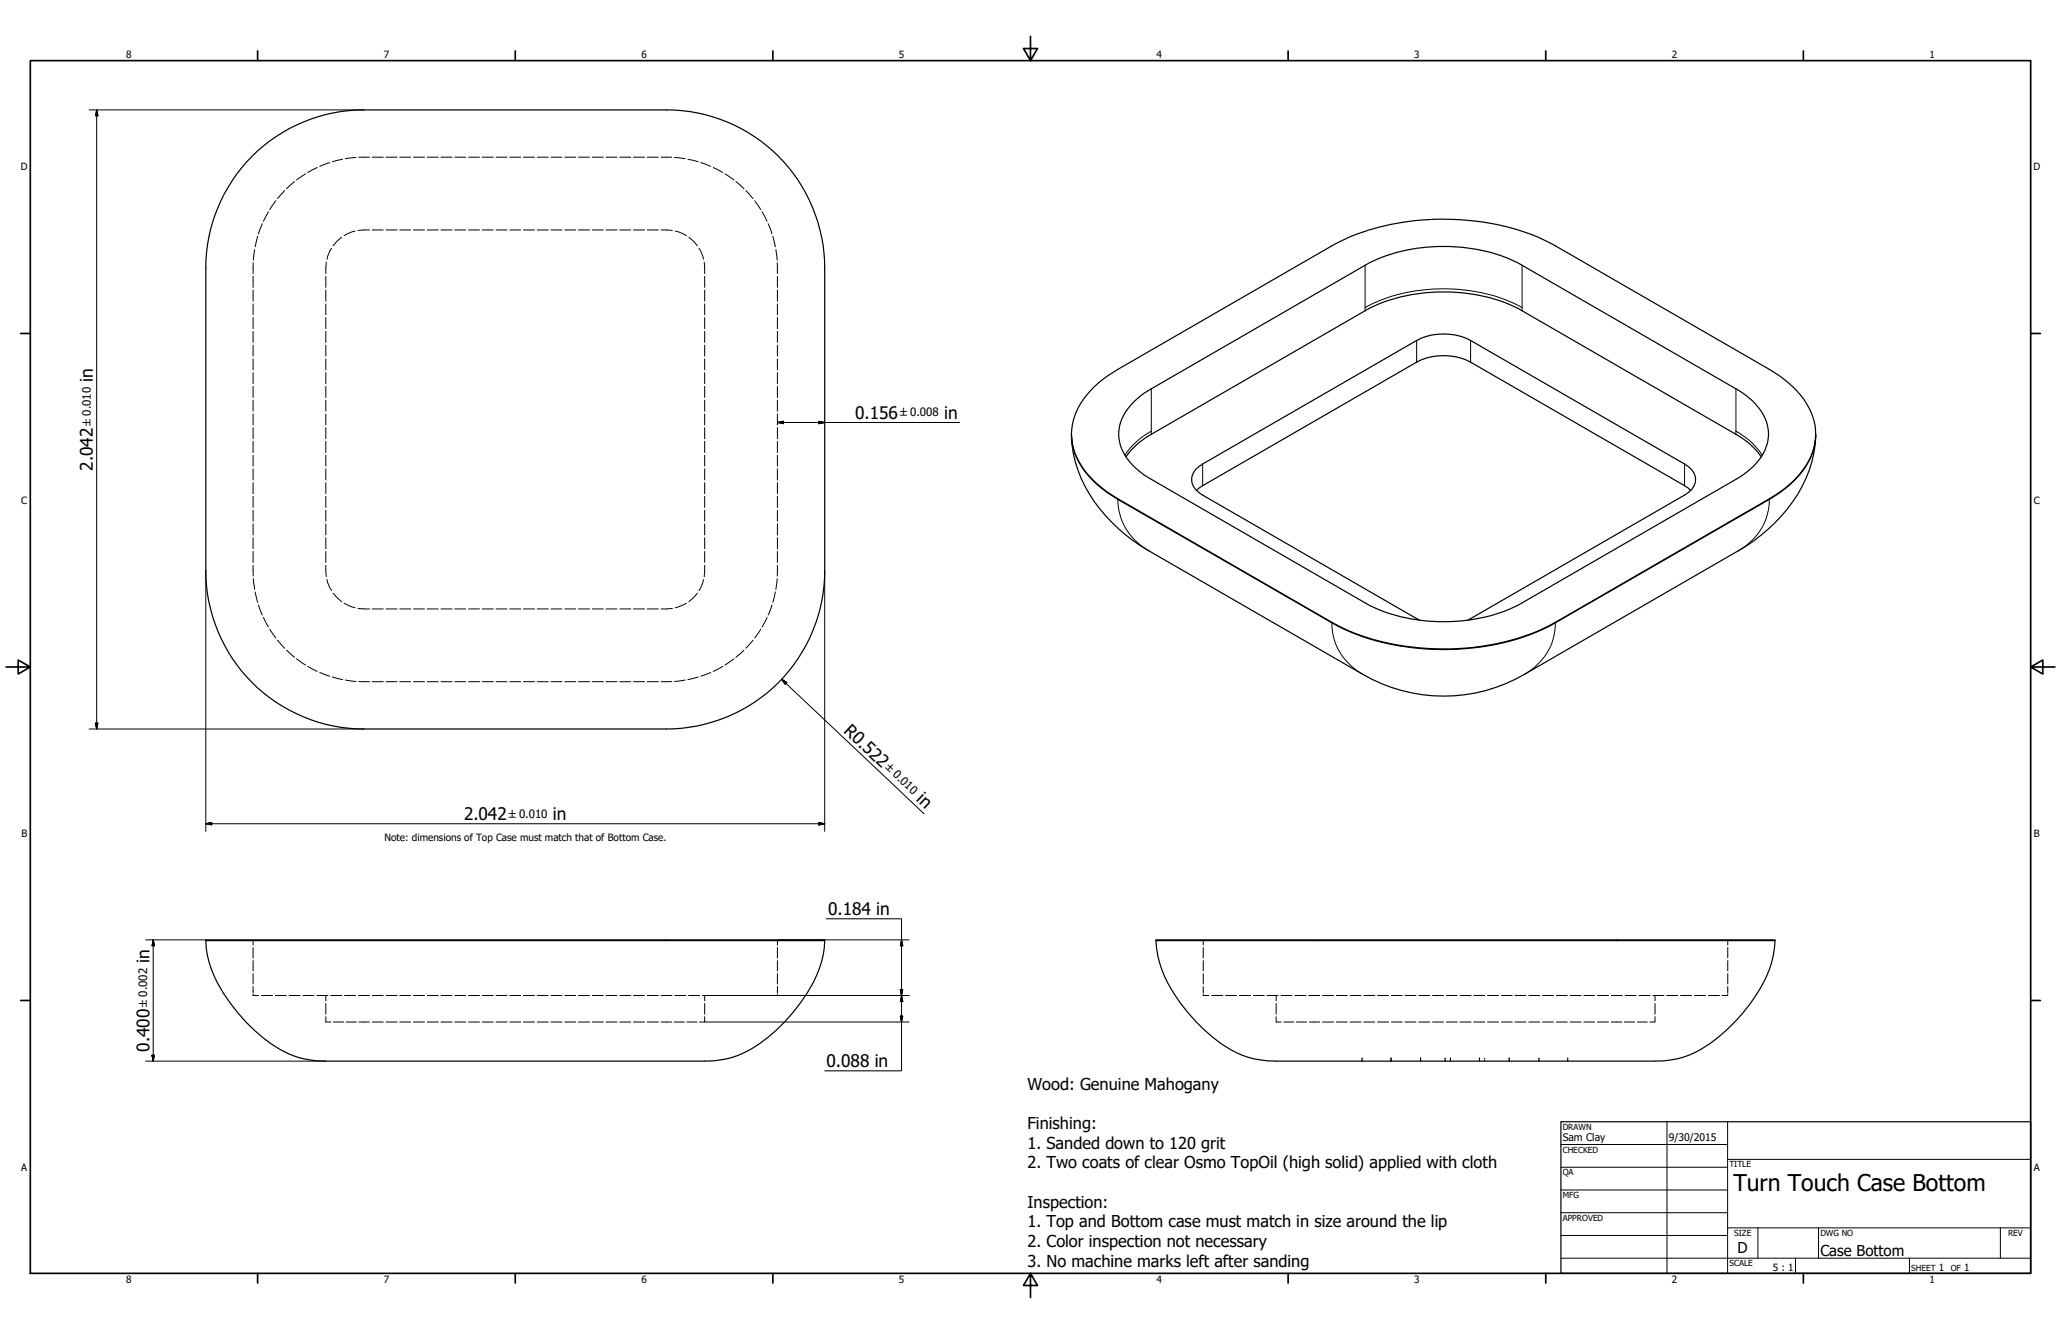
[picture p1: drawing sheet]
<svg xmlns="http://www.w3.org/2000/svg" width="864mm" height="559mm" viewBox="0 0 864 559" stroke-linecap="round" stroke-linejoin="round" font-family="sans-serif">
<!-- layer: Hidden (ANSI) -->
<g fill="none" stroke="#000" stroke-width=".42">
<path d="M119.3 79.8l-3 3.4M123.4 76.1l-3.3 3M128 72.8l-3.7 2.6M132.9 70.2l-3.9 2.1M138.2 68.1l-4.2 1.6M143.6 66.7l-4.3 1.1M149.2 66l-4.5 .5M150.3 65.8h4.5M156 65.8h4.6M161.7 65.8h4.7M167.5 65.8h4.6M173.3 65.8h4.6"/>
<path d="M179 65.8h4.6M184.8 65.8h4.6M190.6 65.8h4.5M196.3 65.8h4.6M202.1 65.8h4.6M207.8 65.8h4.7M213.6 65.8h4.6M219.3 65.8h4.7M225.1 65.8h4.6M230.9 65.8h4.6M236.7 65.8h4.5M242.4 65.8h4.6"/>
<path d="M248.2 65.8h4.6M253.9 65.8h4.6M259.7 65.8h4.6M265.4 65.8h4.7M271.2 65.8h4.6M277 65.8h4.5M282.6 66l4.5 .5M288.2 66.7l4.3 1.1M293.6 68.1l4.2 1.6M298.9 70.2l3.9 2.1M303.8 72.8l3.7 2.6M308.4 76.1l3.3 3"/>
<path d="M312.5 79.8l3 3.4M107.9 99l-1 4.4M109.9 93.7l-1.6 4.3M112.5 88.8l-2.1 3.9M115.6 84.1l-2.6 3.7M143.1 99.4l-3.5 3.5M148.8 96.8l-1.2 .3-3.4 1.6M154.8 96.3l-4.7 .2M156 96.3h4.6M161.7 96.3h4.7M167.5 96.3h4.6M173.3 96.3h4.6"/>
<path d="M179 96.3h4.6M184.8 96.3h4.6M190.6 96.3h4.5M196.3 96.3h4.6M202.1 96.3h4.6M207.8 96.3h4.7M213.6 96.3h4.6M219.3 96.3h4.7M225.1 96.3h4.6M230.9 96.3h4.6M236.7 96.3h4.5M242.4 96.3h4.6"/>
<path d="M248.2 96.3h4.6M253.9 96.3h4.6M259.7 96.3h4.6M265.4 96.3h4.7M271.2 96.3h4.6M277 96.3l4.7 .2M283 96.8l1.2 .3 3.4 1.6M288.7 99.4l3.5 3.5M316.2 84.1l2.6 3.7M319.3 88.8l2.1 3.9M321.9 93.7l1.6 4.3M323.8 99l1.1 4.4"/>
<path d="M106 115.8v4.6M106.1 110l-.1 4.6M106.7 104.5l-.5 4.5M136.5 115.8v4.6M136.7 109.8l-.2 4.8M138.9 104l-.7 1-1.2 3.6M292.9 104l.7 1 1.2 3.6M295.1 109.8l.2 4.8M295.3 115.8v4.6M325.1 104.5l.5 4.5M325.7 110l.1 4.6M325.8 115.8v4.6"/>
<path d="M106 121.5v4.7M106 127.3v4.6M106 133v4.7M106 138.8v4.6M136.5 121.5v4.7M136.5 127.3v4.6M136.5 133v4.7M136.5 138.8v4.6M295.3 121.5v4.7M295.3 127.3v4.6M295.3 133v4.7M295.3 138.8v4.6"/>
<path d="M325.8 121.5v4.7M325.8 127.3v4.6M325.8 133v4.7M325.8 138.8v4.6M106 144.6v4.6M106 150.4v4.5M106 156.1v4.6M136.5 144.6v4.6M136.5 150.4v4.5M136.5 156.1v4.6M295.3 144.6v4.6M295.3 150.4v4.5"/>
<path d="M295.3 156.1v4.6M325.8 144.6v4.6M325.8 150.4v4.5M325.8 156.1v4.6M106 161.9v4.6M106 167.6v4.6M106 173.4v4.6M106 179.1v4.7M136.5 161.9v4.6M136.5 167.6v4.6M136.5 173.4v4.6M136.5 179.1v4.7"/>
<path d="M295.3 161.9v4.6M295.3 167.6v4.6M295.3 173.4v4.6M295.3 179.1v4.7M325.8 161.9v4.6M325.8 167.6v4.6M325.8 173.4v4.6M325.8 179.1v4.7M106 184.9v4.6M106 190.7v4.6M106 196.4v4.6M136.5 184.9v4.6"/>
<path d="M136.5 190.7v4.6M136.5 196.4v4.6M295.3 184.9v4.6M295.3 190.7v4.6M295.3 196.4v4.6M325.8 184.9v4.6M325.8 190.7v4.6M325.8 196.4v4.6M106 202.2v4.6M106 208v4.5M106 213.7v4.6M106 219.5v4.6"/>
<path d="M136.5 202.2v4.6M136.5 208v4.5M136.5 213.7v4.6M136.5 219.5v4.6M295.3 202.2v4.6M295.3 208v4.5M295.3 213.7v4.6M295.3 219.5v4.6M325.8 202.2v4.6M325.8 208v4.5M325.8 213.7v4.6M325.8 219.5v4.6"/>
<path d="M106 225.2v4.7M106 231v4.6M106 236.8l.1 4.5M136.5 236.8l.2 4.8M136.5 225.2v4.7M136.5 231v4.6M295.3 236.8l-.2 4.8M295.3 225.2v4.7M295.3 231v4.6M325.8 225.2v4.7M325.8 231v4.6M325.8 236.8l-.1 4.5"/>
<path d="M106.2 242.4l.5 4.5M106.9 248l1 4.3M108.3 253.4l1.6 4.2M110.4 258.6l2.1 4M137 242.8l.3 1.2 1.6 3.4M139.6 248.5l3.5 3.5M144.2 252.7l4.6 1.9M150.1 254.9l4.7 .2M156 255.1h4.6M161.7 255.1h4.7M167.5 255.1h4.6M173.3 255.1h4.6"/>
<path d="M179 255.1h4.6M184.8 255.1h4.6M190.6 255.1h4.5M196.3 255.1h4.6M202.1 255.1h4.6M207.8 255.1h4.7M213.6 255.1h4.6M219.3 255.1h4.7M225.1 255.1h4.6M230.9 255.1h4.6M236.7 255.1h4.5M242.4 255.1h4.6"/>
<path d="M248.2 255.1h4.6M253.9 255.1h4.6M259.7 255.1h4.6M265.4 255.1h4.7M271.2 255.1h4.6M281.7 254.9l-4.7 .2M287.6 252.7l-4.6 1.9M292.2 248.5l-3.5 3.5M294.8 242.8l-.3 1.2-1.6 3.4M321.4 258.6l-2.1 4M323.5 253.4l-1.6 4.2M324.9 248l-1.1 4.3"/>
<path d="M325.6 242.4l-.5 4.5M113 263.6l2.6 3.7M116.3 268.2l3 3.3M120.1 272.4l3.3 2.9M124.3 276l3.7 2.6M129 279.1l3.9 2.1M302.8 279.1l-3.9 2.1M307.5 276l-3.7 2.6M311.7 272.4l-3.3 2.9M315.5 268.2l-3 3.3M318.8 263.6l-2.6 3.7M134 281.7l4.2 1.6"/>
<path d="M139.3 283.6l4.3 1.1M144.7 284.9l4.5 .5M150.3 285.5l4.5 .1M156 285.6h4.6M161.7 285.6h4.7M167.5 285.6h4.6M173.3 285.6h4.6M179 285.6h4.6M184.8 285.6h4.6M190.6 285.6h4.5M196.3 285.6h4.6M202.1 285.6h4.6"/>
<path d="M207.8 285.6h4.7M213.6 285.6h4.6M219.3 285.6h4.7M225.1 285.6h4.6M230.9 285.6h4.6M236.7 285.6h4.5M242.4 285.6h4.6M248.2 285.6h4.6M253.9 285.6h4.6M259.7 285.6h4.6M265.4 285.6h4.7M271.2 285.6h4.6"/>
<path d="M281.5 285.5l-4.5 .1M287.1 284.9l-4.5 .5M292.5 283.6l-4.3 1.1M297.8 281.7l-4.2 1.6M106 393.7v2.2M106 396.9v4.4M325.8 393.7v2.2M325.8 396.9v4.4M504.2 393.7v2.2M504.2 396.9v4.4M724 393.7v2.2M724 396.9v4.4"/>
<path d="M106 416.5v.5h2.3M106 402.4v4.3M106 407.9v4.3M106 413.3v2.7M109.5 417h4.7M115.3 417h4.7M121.2 417h4.6M126.9 417h4.7M132.8 417h4.6M136.5 417v2.2M138.6 417h4.7M144.4 417h4.6"/>
<path d="M150.2 417h4.6M156 417h4.6M161.7 417h4.7M167.5 417h4.6M173.3 417h4.6M179 417h4.6M184.8 417h4.6M190.6 417h4.5M196.3 417h4.6M202.1 417h4.6M207.8 417h4.7M213.6 417h4.6"/>
<path d="M219.3 417h4.7M225.1 417h4.6M230.9 417h4.6M236.7 417h4.5M242.4 417h4.6M248.2 417h4.6M253.9 417h4.6M259.7 417h4.6M265.4 417h4.7M271.2 417h4.6M277 417h4.6M282.8 417h4.6"/>
<path d="M288.5 417h4.7M294.4 417h4.6M295.3 417v2.2M300.2 417h4.7M306 417h4.6M311.8 417h4.7M317.6 417h4.7M325.8 416.5v.5h-2.3M325.8 402.4v4.3M325.8 407.9v4.3M325.8 413.3v2.7M504.2 416.5v.5h2.3"/>
<path d="M504.2 402.4v4.3M504.2 407.9v4.3M504.2 413.3v2.7M507.7 417h4.7M513.5 417h4.7M519.3 417h4.7M525.1 417h4.7M530.9 417h4.7M534.7 417v2.2M536.8 417h4.6M542.5 417h4.7M548.4 417h4.6"/>
<path d="M554.2 417h4.6M559.9 417h4.6M565.7 417h4.6M571.4 417h4.7M577.2 417h4.7M583 417h4.6M588.7 417h4.6M594.5 417h4.6M600.3 417h4.5M606 417h4.6M611.8 417h4.6M617.5 417h4.7"/>
<path d="M623.3 417h4.6M629.1 417h4.6M634.8 417h4.6M640.6 417h4.6M646.4 417h4.5M652.1 417h4.6M657.9 417h4.6M663.6 417h4.6M669.4 417h4.6M675.1 417h4.7M681 417h4.6M686.8 417h4.6"/>
<path d="M692.6 417h4.6M693.5 417v2.2M698.4 417h4.6M704.2 417h4.7M710 417h4.6M715.8 417h4.7M724 416.5v.5h-2.4M724 402.4v4.3M724 407.9v4.3M724 413.3v2.7M136.5 420.4v4.4M136.5 425.9v2.2h2.2"/>
<path d="M139.7 428.1h4.3M145 428.1h4.4M150.4 428.1h4.4M156 428.1h4.6M161.7 428.1h4.7M167.5 428.1h4.6M173.3 428.1h4.6M179 428.1h4.6M184.8 428.1h4.6M190.6 428.1h4.5M196.3 428.1h4.6M202.1 428.1h4.6"/>
<path d="M207.8 428.1h4.7M213.6 428.1h4.6M219.3 428.1h4.7M225.1 428.1h4.6M230.9 428.1h4.6M236.7 428.1h4.5M242.4 428.1h4.6M248.2 428.1h4.6M253.9 428.1h4.6M259.7 428.1h4.6M265.4 428.1h4.7M271.2 428.1h4.6"/>
<path d="M277 428.1h4.4M282.4 428.1h4.4M287.8 428.1h4.3M295.3 425.9v2.2h-2.2M295.3 420.4v4.4M534.7 425.9v2.2h2.1M534.7 420.4v4.4M537.9 428.1h4.3M543.2 428.1h4.3M548.6 428.1h4.4M554.2 428.1h4.6M559.9 428.1h4.6"/>
<path d="M565.7 428.1h4.6M571.4 428.1h4.7M577.2 428.1h4.7M583 428.1h4.6M588.7 428.1h4.6M594.5 428.1h4.6M600.3 428.1h4.5M606 428.1h4.6M611.8 428.1h4.6M617.5 428.1h4.7M623.3 428.1h4.6M629.1 428.1h4.6"/>
<path d="M634.8 428.1h4.6M640.6 428.1h4.6M646.4 428.1h4.5M652.1 428.1h4.6M657.9 428.1h4.6M663.6 428.1h4.6M669.4 428.1h4.6M675.1 428.1h4.5M680.7 428.1h4.2M686 428.1h4.2M693.5 425.9v2.2h-2.2M693.5 420.4v4.4"/>
<path d="M570.7 443.2v.5M570.7 444.1v.4M582.9 443.2v.5M582.9 444.1v.4M595.2 443.2v.5M595.2 444.1v.4M605.5 443.2v.5M605.5 444.1v.4M607.8 443.2v.5M607.8 444.1v.4M619.9 443.2v.5M619.9 444.1v.4"/>
<path d="M620 443.2v.5M620 444.1v.4M622.1 443.2v.5M622.1 444.1v.4M632.4 443.2v.5M632.4 444.1v.4M644.8 443.2v.5M644.8 444.1v.4M656.9 443.2v.5M656.9 444.1v.4"/>
</g>
<!-- layer: Visible (ANSI) -->
<path d="M105.6 65.5a66.7 66.7 0 0 1 46.9-19.5h126.8a66.2 66.2 0 0 1 66.3 66.3v126.8a66.2 66.2 0 0 1-66.3 66.3h-126.8a66.3 66.3 0 0 1-66.3-66.3v-126.8a67 67 0 0 1 19.4-46.8zM448.9 182.1a29.1 29.1 0 0 0 11.2 21.2l3.9 3.1 4.4 2.8 89.6 51.7a100.5 100.5 0 0 0 59.8 10.4 87.1 87.1 0 0 0 34-10.4l89.6-51.7a38 38 0 0 0 18.7-21.5l.7-5.6M482.4 200.8l89.6 51.7a72.6 72.6 0 0 0 48.5 6.3 57.5 57.5 0 0 0 17.3-6.3M86.2 394a47.6 47.6 0 0 0 10.6 26.7 63.4 63.4 0 0 0 25.9 21.5l6.1 1.6 4 .6 3.7 .1h158.8a38.6 38.6 0 0 0 26.6-10.1 65.3 65.3 0 0 0 23-34l.7-6.4M86.2 393.7h259.4v.3h-259.4zM484.4 394a47.6 47.6 0 0 0 10.6 26.7 64.5 64.5 0 0 0 25.8 21.5l6.2 1.6 4 .6 3.7 .1h158.8a38.4 38.4 0 0 0 26.6-10.1 69.5 69.5 0 0 0 22.2-31l1.2-6.1 .3-3.3M484.4 394v-.3h259.4v.3M484.4 394h259.4" fill="none" stroke="#000" stroke-width=".51"/>
<!-- layer: Visible Narrow (ANSI) -->
<g fill="none" stroke="#000" stroke-width=".42">
<path d="M572 111.1v19.1M637.8 111.1v19.1M572 128.8a72.7 72.7 0 0 1 48.6-6.2 61.3 61.3 0 0 1 17.2 6.2M593.6 142.6v9.1M616.2 142.6v9.1M482.4 162.9v19M727.4 162.9v19M482.4 180.6a31.4 31.4 0 0 0-11 10.1M503.9 194.4v9.1M705.9 194.4v9.1M727.4 180.6a30.5 30.5 0 0 1 11 10.1M468.4 208.9a24.5 24.5 0 0 0 12.9 21.8"/>
<path d="M741.4 208.9a24.5 24.5 0 0 1-12.9 21.8M558 260.7a24.5 24.5 0 0 0 13 21.7M651.8 260.7a24.5 24.5 0 0 1-13 21.7"/>
</g>
<path d="M458.4 162.1l5.6-4.6 4.4-2.8 89.6-51.7a99.4 99.4 0 0 1 56.6-10.7 91.3 91.3 0 0 1 37.2 10.7l89.6 51.7a38 38 0 0 1 18.7 21.5 24.3 24.3 0 0 1-5.7 22l-3 3.3-3.6 3.2-6.4 4.2-89.6 51.8a99.5 99.5 0 0 1-56.7 10.7 91.4 91.4 0 0 1-37.1-10.7l-89.6-51.8a38 38 0 0 1-18.7-21.4 24.9 24.9 0 0 1 7.1-23.7zM448.9 182.6a55.4 55.4 0 0 0 20 39.1 70.8 70.8 0 0 0 12.4 9l89.7 51.7a67.4 67.4 0 0 0 67.8 0l89.6-51.7a66.6 66.6 0 0 0 29.7-33.7 50.4 50.4 0 0 0 2.8-14.4M448.9 181.8v.3M471.8 191.3a31.4 31.4 0 0 1 10.6-9.4l89.6-51.7a72.7 72.7 0 0 1 48.6-6.3 56.4 56.4 0 0 1 17.2 6.3l89.6 51.7a31.4 31.4 0 0 1 10.6 9.4M760.9 181.8v.3M482.4 200.8a24.6 24.6 0 0 1-13.4-16.3 18.8 18.8 0 0 1 7.6-17.6l2.7-2.1 3.1-1.9 89.6-51.8a71.7 71.7 0 0 1 48.6-6.3 56.4 56.4 0 0 1 17.2 6.3l89.6 51.8a25 25 0 0 1 13.4 16.3 18.8 18.8 0 0 1-7.6 17.5l-5.8 4.1-89.6 51.7M501.3 205.4l2.6-1.9 89.7-51.8a24.8 24.8 0 0 1 22.6 0l89.7 51.8 2.6 1.9M594.7 259.8l-90.8-52.4a7 7 0 0 1-3.8-9.3l.9-1.4 2.9-2.3 89.7-51.8a24.8 24.8 0 0 1 22.6 0l89.7 51.8a7 7 0 0 1 3.8 9.3l-.9 1.4-2.9 2.3-90.8 52.4" fill="none" stroke="#000" stroke-width=".51"/>
<!-- layer: Border (ANSI) -->
<g fill="none" stroke="#000" stroke-width=".7">
<path d="M431.8 15.2v10.2l-2.9-5.1h5.8l-2.9 5.1M12.7 25.4h838.2v508h-838.2zM107.9 21.3v4.1M215.9 21.3v4.1M323.8 21.3v4.1M539.8 21.3v4.1M647.7 21.3v4.1M755.6 21.3v4.1M8.6 139.7h4.1M850.9 139.7h4.1M2.5 279.4h10.2l-5.1-2.9v5.8l5.1-2.9M850.9 279.4l5.1 2.9v-5.8l-5.1 2.9h10.2"/>
<path d="M8.6 419.1h4.1M850.9 419.1h4.1M107.9 533.4v4.1M215.9 533.4v4.1M323.8 533.4v4.1M431.8 533.4l2.9 5.1h-5.8l2.9-5.1v10.2M539.8 533.4v4.1M647.7 533.4v4.1M755.6 533.4v4.1"/>
</g>
<!-- layer: Title (ANSI) -->
<g fill="none" stroke="#000" stroke-width=".42">
<path d="M654 479.4h69.9M698.5 469.9v63.5M723.9 469.9v63.5M654 488.9h69.9M654 498.5h69.9M723.9 485.6h127M654 508h69.9M654 517.5h69.9M723.9 514.3h127M736.6 514.3v12.7M762 514.3v12.7M838.2 514.3v12.7"/>
<path d="M654 527h196.9M752.3 527v6.4M800.1 527v6.4"/>
</g>
<path d="M654 469.9h196.9v63.5h-196.9z" fill="none" stroke="#000" stroke-width=".51"/>
<!-- layer: Dimension (ISO) -->
<g fill="none" stroke="#000" stroke-width=".42">
<path d="M37.3 46h115.2M40.5 46l.5 2.5h-1zM40.5 46v259.4M325.8 177l2.5-.5v1zM325.8 177h76.3M343.1 176.5l2.5 .5-2.5 .5zM86.2 239.1v109.1M345.6 239.1v109.1M327.5 284.5l2.2 1.4-.7 .7zM327.5 284.5l59.7 56.4M37.3 305.4h115.2M40 302.9h1l-.5 2.5z"/>
<path d="M86.2 345.1l2.5-.5v1zM86.2 345.1h259.4M343.1 344.6l2.5 .5-2.5 .5zM61 393.7h25.2M64.2 393.7l.5 2.5h-1zM64.2 393.7v50.8M325.8 393.7h55.1M346.2 384.9h31.6v63.7h-32.2M377.8 393.7l.5 2.5h-1zM295.3 417h85.6M377.3 414.5h1l-.5 2.5zM377.8 417l.5 2.5h-1z"/>
<path d="M295.3 428.1h85.6M377.3 425.6h1l-.5 2.5zM61 444.5h75.5M63.7 442h1l-.5 2.5z"/>
</g>
<g fill="#000" stroke="#000" stroke-width=".42">
<path d="M40.5 46l.5 2.5zM40.5 46l.5 2.5h-1zM325.8 177l2.5-.5zM325.8 177l2.5-.5v1zM343.1 177.5l2.5-.5zM343.1 176.5l2.5 .5-2.5 .5zM327.5 284.5l2.2 1.4zM327.5 284.5l2.2 1.4-.7 .7zM40 302.9l.5 2.5zM40 302.9h1l-.5 2.5zM86.2 345.1l2.5-.5zM86.2 345.1l2.5-.5v1z"/>
<path d="M343.1 345.6l2.5-.5zM343.1 344.6l2.5 .5-2.5 .5zM64.2 393.7l.5 2.5zM64.2 393.7l.5 2.5h-1zM377.8 393.7l.5 2.5zM377.8 393.7l.5 2.5h-1zM377.3 414.5l.5 2.5zM377.3 414.5h1l-.5 2.5zM377.8 417l.5 2.5zM377.8 417l.5 2.5h-1zM377.3 425.6l.5 2.5zM377.3 425.6h1l-.5 2.5z"/>
<path d="M63.7 442l.5 2.5zM63.7 442h1l-.5 2.5z"/>
</g>
<text font-size="9.7" x="726.3" y="498.9">Turn Touch Case Bottom</text>
<g font-size="7.2">
<text x="38.9" y="159.9" transform="rotate(-90 38.9 159.9)">in</text>
<text x="358.3" y="175.3">0.156</text>
<text x="395.6" y="175.3">in</text>
<text x="38.9" y="197.2" transform="rotate(-90 38.9 197.2)">2.042</text>
<text x="353.2" y="306.6" transform="rotate(43 353.2 306.6)">R0.522</text>
<text x="383.6" y="335.2" transform="rotate(43 383.6 335.2)">in</text>
<text x="194.4" y="343.4">2.042</text>
<text x="231.7" y="343.5">in</text>
<text x="347" y="383.2">0.184 in</text>
<text x="62.6" y="403.3" transform="rotate(-90 62.6 403.3)">in</text>
<text x="62.6" y="440.6" transform="rotate(-90 62.6 440.6)">0.400</text>
<text x="346.3" y="446.9">0.088 in</text>
</g>
<g font-size="6.9">
<text x="430.5" y="456.5">Wood: Genuine Mahogany</text>
<text x="430.5" y="472.9">Finishing:</text>
<text x="430.5" y="481.2">1. Sanded down to 120 grit</text>
<text x="430.5" y="489.5">2. Two coats of clear Osmo TopOil (high solid) applied with cloth</text>
<text x="430.5" y="505.9">Inspection:</text>
<text x="430.5" y="514.2">1. Top and Bottom case must match in size around the lip</text>
<text x="430.5" y="522.4">2. Color inspection not necessary</text>
<text x="430.5" y="530.6">3. No machine marks left after sanding</text>
</g>
<g font-size="6.3">
<text x="728.1" y="524.9">D</text>
<text x="762.8" y="526.2">Case Bottom</text>
</g>
<g font-size="4.6">
<text x="38" y="178.4" transform="rotate(-90 38 178.4)">±0.010</text>
<text x="377.1" y="174.4">±0.008</text>
<text x="370.8" y="321.9" transform="rotate(43 370.8 321.9)">±0.010</text>
<text x="213.2" y="342.6">±0.010</text>
<text x="61.7" y="421.8" transform="rotate(-90 61.7 421.8)">±0.002</text>
</g>
<g font-size="4.4">
<text x="654.8" y="477.8">Sam Clay</text>
<text x="699.3" y="478">9/30/2015</text>
</g>
<g font-size="4.2">
<text x="52.8" y="24.4">8</text>
<text x="160.8" y="24.4">7</text>
<text x="268.7" y="24.4">6</text>
<text x="376.7" y="24.4">5</text>
<text x="484.6" y="24.4">4</text>
<text x="592.6" y="24.4">3</text>
<text x="700.5" y="24.4">2</text>
<text x="808.5" y="24.4">1</text>
<text x="8.8" y="71.4">D</text>
<text x="852" y="71.4">D</text>
<text x="8.9" y="211.1">C</text>
<text x="852.2" y="211.1">C</text>
<text x="9" y="350.8">B</text>
<text x="161.1" y="352.2">Note: dimensions of Top Case must match that of Bottom Case.</text>
<text x="852.2" y="350.8">B</text>
<text x="8.9" y="490.5">A</text>
<text x="852.2" y="490.5">A</text>
<text x="742.9" y="532.6">5 : 1</text>
<text x="812.4" y="532.6">1</text>
<text x="823" y="532.6">1</text>
<text x="52.8" y="537.5">8</text>
<text x="160.8" y="537.5">7</text>
<text x="268.7" y="537.5">6</text>
<text x="376.7" y="537.5">5</text>
<text x="484.6" y="537.5">4</text>
<text x="592.6" y="537.5">3</text>
<text x="700.5" y="537.5">2</text>
<text x="808.5" y="537.5">1</text>
</g>
<g font-size="3.5">
<text x="654.8" y="473.2">DRAWN</text>
<text x="654.8" y="482.8">CHECKED</text>
<text x="724.7" y="488.9">TITLE</text>
<text x="654.8" y="492.3">QA</text>
<text x="654.8" y="501.8">MFG</text>
<text x="654.8" y="511.4">APPROVED</text>
<text x="726.7" y="517.7">SIZE</text>
<text x="762.8" y="517.7">DWG NO</text>
<text x="841.4" y="517.7">REV</text>
<text x="724.7" y="530.4">SCALE</text>
<text x="800.9" y="532.6">SHEET</text>
<text x="817.4" y="532.6">OF</text>
</g>
</svg>
